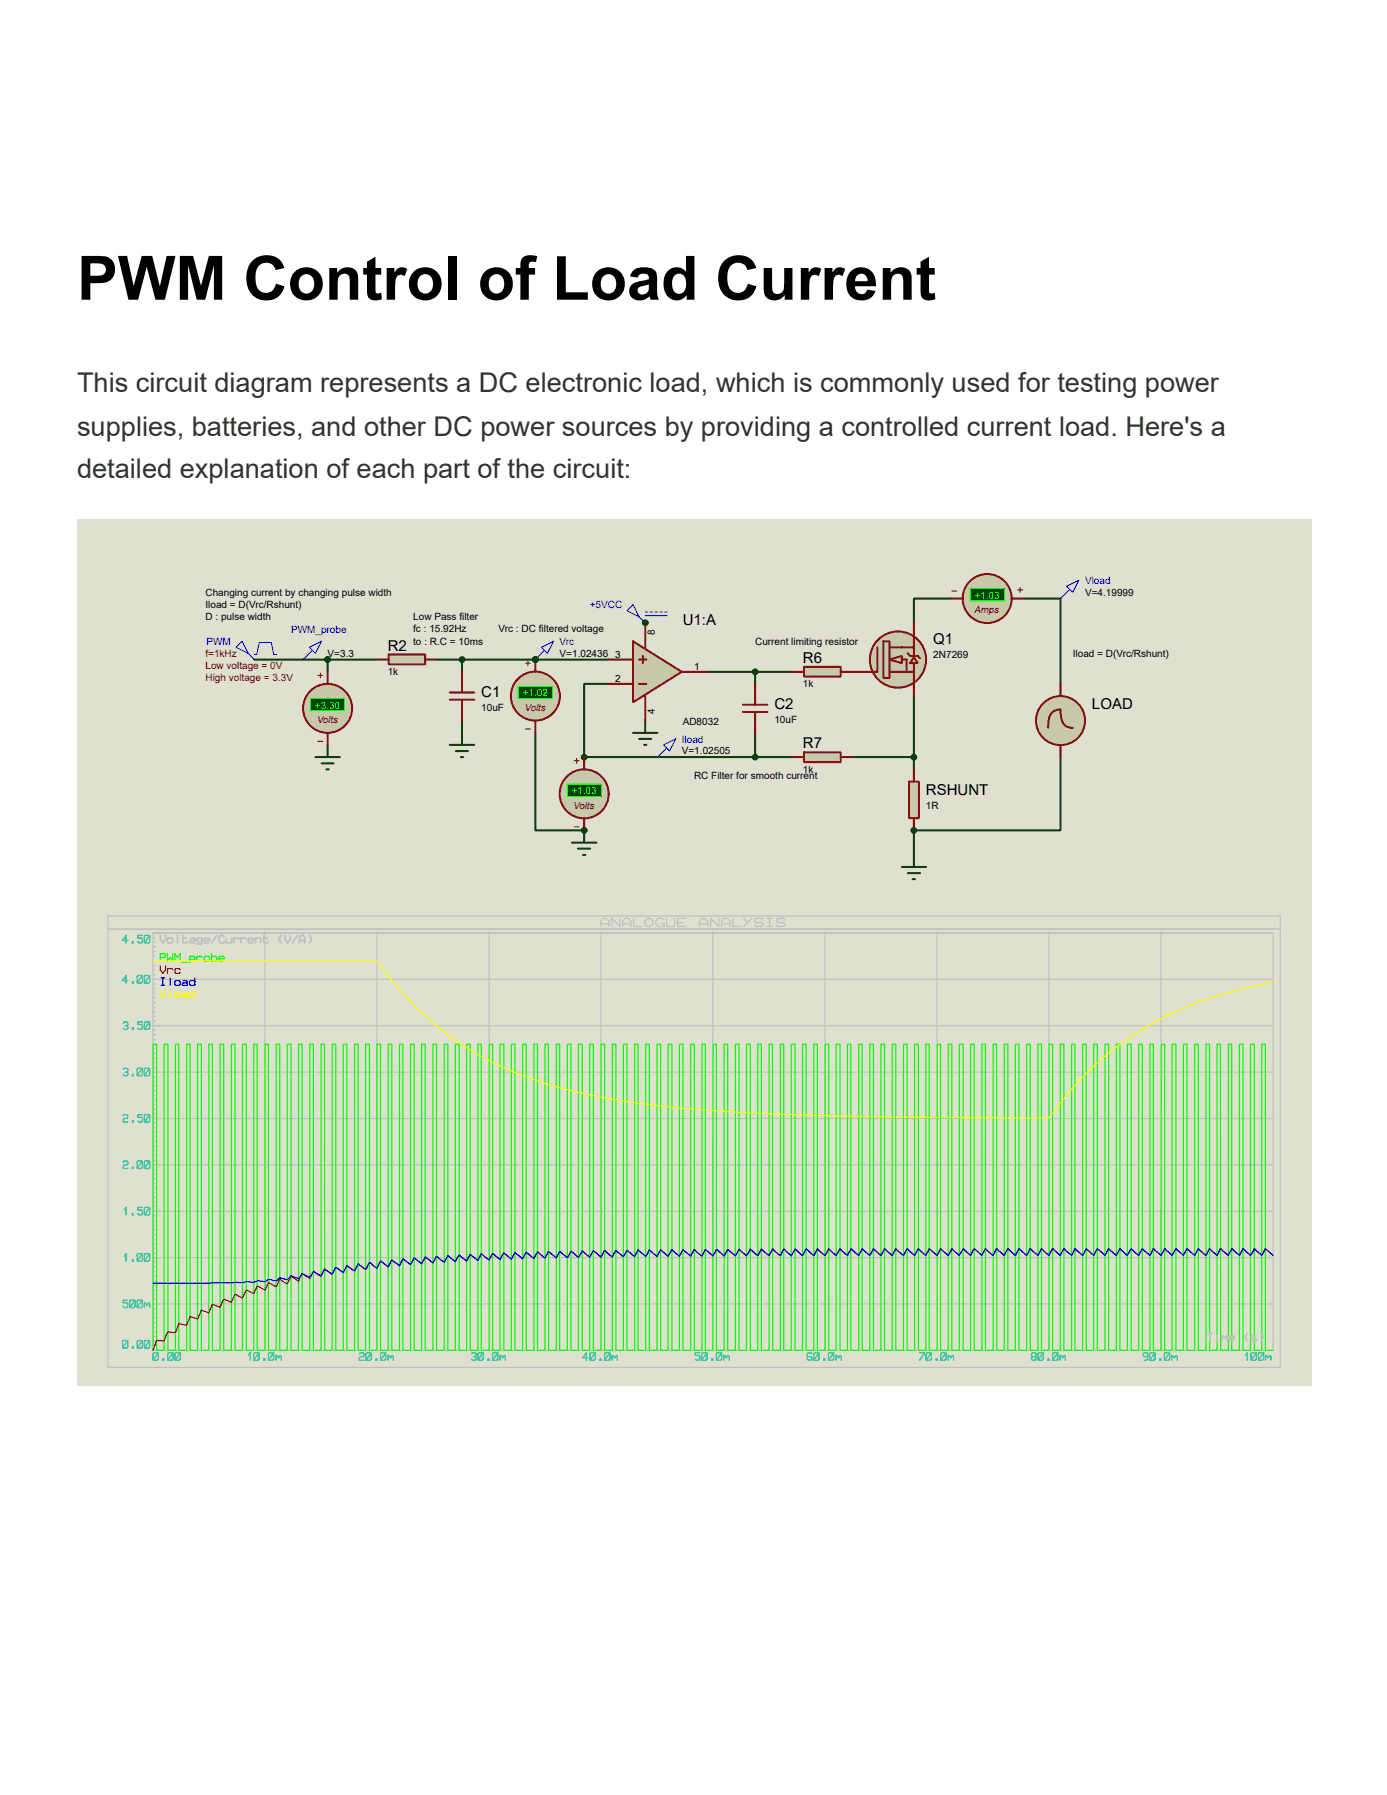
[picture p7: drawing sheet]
<svg xmlns="http://www.w3.org/2000/svg" width="216mm" height="279mm" viewBox="0 0 216 279" stroke-linecap="round" stroke-linejoin="round" font-family="sans-serif">
<path d="M12 80.8h192.1v134.9h-192.1z" fill-rule="evenodd" fill="#e0e0d0"/>
<g fill="none" stroke="#004000" stroke-width=".3">
<path d="M148 93.2h-5.8v3.7M159.4 93.2h5.7v13.2M39.6 102.7h19M51 102.7v1.9M68.1 102.7h26.6M71.9 102.7v1.9M71.9 112.2v1.9M83.3 114.1v15.2h7.6M94.7 106.4h-3.8v11.4h32.3M98.5 114.1h3.8M99.5 115h1.9M100.3 115.9h.3"/>
<path d="M100.4 112.2v1.9M109.9 104.6h13.3M117.5 104.6v1.8M117.5 114.1v3.7M132.7 117.8h9.5M142.2 108.3v11.5M165.1 117.8v11.5h-22.9v5.6M140.4 134.9h3.8M141.3 135.9h1.9M142.1 136.8h.3"/>
</g>
<path d="M141.5 121.7h1.5v5.6h-1.5z" fill-rule="evenodd" fill="#c8c8aa"/>
<path d="M142.2 119.8v1.9M141.5 121.7h1.5v5.6h-1.5zM142.2 127.3v2" fill="none" stroke="#800000" stroke-width=".3"/>
<circle cx="142.2" cy="129.3" r=".37" fill="#004000"/>
<circle cx="142.2" cy="129.3" r=".37" fill="none" stroke="#004000" stroke-width=".3"/>
<path d="M60.5 101.9h5.7v1.5h-5.7z" fill-rule="evenodd" fill="#c8c8aa"/>
<path d="M58.6 102.7h1.9M60.5 101.9h5.7v1.5h-5.7zM66.2 102.7h1.9M70 107.8h3.8M70 108.9h3.8M71.9 104.6v3.2M71.9 108.9v3.3" fill="none" stroke="#800000" stroke-width=".3"/>
<path d="M70 115.9h3.8M70.9 116.9h2M71.7 117.8h.4M71.9 114.1v1.8" fill="none" stroke="#004000" stroke-width=".3"/>
<path d="M36.7 100.8l1-1 .9 1.9zM38.6 101.7l1 1M39.6 101.9h.4l.4-1.9h1.8l.4 1.9h.4" fill="none" stroke="#0000c0" stroke-width=".16"/>
<circle cx="90.9" cy="117.8" r=".37" fill="#004000"/>
<circle cx="90.9" cy="117.8" r=".37" fill="none" stroke="#004000" stroke-width=".3"/>
<circle cx="153.7" cy="93.2" r="3.8" fill="#c8c8aa"/>
<circle cx="153.7" cy="93.2" r="3.8" fill="none" stroke="#800000" stroke-width=".3"/>
<path d="M148.2 92h.7M158.4 91.8h.8M158.8 91.4v.8" fill="none" stroke="#800000" stroke-width=".16"/>
<path d="M151 91.6h5.3v1.9h-5.3z" fill-rule="evenodd" fill="#004000"/>
<path d="M151 91.6h5.3v1.9h-5.3z" fill="none" stroke="#0f0" stroke-width=".16"/>
<path d="M148 93.2h1.9M157.5 93.2h1.9" fill="none" stroke="#800000" stroke-width=".3"/>
<path d="M89 131.2h3.8M90 132.1h1.9M90.7 133.1h.4M90.9 129.3v1.9" fill="none" stroke="#004000" stroke-width=".3"/>
<circle cx="90.9" cy="123.6" r="3.8" fill="#c8c8aa"/>
<circle cx="90.9" cy="123.6" r="3.8" fill="none" stroke="#800000" stroke-width=".3"/>
<path d="M89.4 118.4h.7M89.8 118v.8M89.4 128.7h.7" fill="none" stroke="#800000" stroke-width=".16"/>
<path d="M88.3 122h5.3v1.9h-5.3z" fill-rule="evenodd" fill="#004000"/>
<path d="M88.3 122h5.3v1.9h-5.3z" fill="none" stroke="#0f0" stroke-width=".16"/>
<path d="M90.9 117.8v2M90.9 127.3v2" fill="none" stroke="#800000" stroke-width=".3"/>
<circle cx="165.1" cy="112.2" r="3.8" fill="#c8c8aa"/>
<g fill="none" stroke="#800000" stroke-width=".3">
<path d="M163.2 113.3a3.4 3.4 0 0 1 .7-2.5l.5-.3 .7-.1a2.67 2.67 0 0 0 1.1 2.8l.8 .1M165.1 106.4v1.9M165.1 115.9v1.9"/>
<circle cx="165.1" cy="112.2" r="3.8"/>
</g>
<circle cx="83.3" cy="108.3" r="3.8" fill="#c8c8aa"/>
<circle cx="83.3" cy="108.3" r="3.8" fill="none" stroke="#800000" stroke-width=".3"/>
<path d="M81.8 103.2h.7M81.8 113.5h.7M82.2 102.9v.7" fill="none" stroke="#800000" stroke-width=".16"/>
<path d="M80.6 106.9h5.4v1.8h-5.4z" fill-rule="evenodd" fill="#004000"/>
<path d="M80.6 106.9h5.4v1.8h-5.4z" fill="none" stroke="#0f0" stroke-width=".16"/>
<path d="M83.3 102.7v1.9M83.3 112.2v1.9" fill="none" stroke="#800000" stroke-width=".3"/>
<circle cx="90.9" cy="129.3" r=".37" fill="#004000"/>
<circle cx="90.9" cy="129.3" r=".37" fill="none" stroke="#004000" stroke-width=".3"/>
<path d="M98.5 94.1l1 1.9-1.9-.9zM99.5 96l.9 .9M100.4 95.3h.4M100.4 95.8h3.4M101.2 95.3h.4M101.9 95.3h.4M102.7 95.3h.4M103.5 95.3h.3" fill="none" stroke="#0000c0" stroke-width=".16"/>
<circle cx="71.9" cy="102.7" r=".37" fill="#004000"/>
<g fill="none" stroke="#004000" stroke-width=".3">
<path d="M49.1 117.8h3.8M50.1 118.8h1.8M50.8 119.8h.4M51 115.9v1.9"/>
<circle cx="71.9" cy="102.7" r=".37"/>
</g>
<circle cx="51" cy="110.3" r="3.8" fill="#c8c8aa"/>
<circle cx="51" cy="110.3" r="3.8" fill="none" stroke="#800000" stroke-width=".3"/>
<path d="M49.5 105.1h.7M49.5 115.4h.7M49.9 104.8v.7" fill="none" stroke="#800000" stroke-width=".16"/>
<path d="M48.3 108.7h5.4v1.9h-5.4z" fill-rule="evenodd" fill="#004000"/>
<path d="M48.3 108.7h5.4v1.9h-5.4z" fill="none" stroke="#0f0" stroke-width=".16"/>
<path d="M51 104.6v1.8M51 114.1v1.8" fill="none" stroke="#800000" stroke-width=".3"/>
<path d="M98.5 99.8l7.6 4.8-7.6 4.7z" fill="#c8c8aa"/>
<g fill="none" stroke="#800000" stroke-width=".3">
<path d="M98.5 99.8l7.6 4.8-7.6 4.7zM100.4 96.9v3.9M94.7 106.4h3.8M94.7 102.7h3.8M99.5 106.4h1.1M99.5 102.7h1.1M100.1 102.1v1.1M100.4 108.3v3.9M106.1 104.6h3.8M115.6 109.7h3.9M115.6 110.8h3.9M117.5 106.4v3.3"/>
<path d="M117.5 110.8v3.3"/>
</g>
<circle cx="117.5" cy="104.6" r=".37" fill="#004000"/>
<circle cx="117.5" cy="104.6" r=".37" fill="none" stroke="#004000" stroke-width=".3"/>
<circle cx="117.5" cy="117.8" r=".37" fill="#004000"/>
<circle cx="117.5" cy="117.8" r=".37" fill="none" stroke="#004000" stroke-width=".3"/>
<path d="M125.1 103.8h5.8v1.5h-5.8z" fill-rule="evenodd" fill="#c8c8aa"/>
<path d="M123.2 104.6h1.9M125.1 103.8h5.8v1.5h-5.8zM130.9 104.6h1.8" fill="none" stroke="#800000" stroke-width=".3"/>
<path d="M125.1 117.1h5.8v1.5h-5.8z" fill-rule="evenodd" fill="#c8c8aa"/>
<path d="M123.2 117.8h1.9M125.1 117.1h5.8v1.5h-5.8zM130.9 117.8h1.8" fill="none" stroke="#800000" stroke-width=".3"/>
<circle cx="139.8" cy="102.7" r="4.4" fill="#c8c8aa"/>
<circle cx="139.8" cy="102.7" r="4.4" fill="none" stroke="#800000" stroke-width=".3"/>
<path d="M138.5 102.7l1.9-.6v1.1z" fill="#c8c8aa"/>
<path d="M138.5 102.7l1.9-.6v1.1z" fill="none" stroke="#800000" stroke-width=".3"/>
<path d="M137.5 99.8h1v5.7h-1z" fill-rule="evenodd" fill="#c8c8aa"/>
<path d="M137.5 99.8h1v5.7h-1zM136.6 100.8v3.8h-1.9M138.5 104.6h3.7M138.5 100.8h3.7M140.4 102.7h.7v1.9" fill="none" stroke="#800000" stroke-width=".3"/>
<path d="M142.2 102.3l.6 .9h-1.1z" fill="#c8c8aa"/>
<path d="M142.2 96.9v2M142.2 99v3.1M132.7 104.6h2M141.3 101.7l.4 .4h1.1l.4 .4M142.2 102.3l.6 .9h-1.1zM142.2 103.2v5.1" fill="none" stroke="#800000" stroke-width=".3"/>
<circle cx="142.2" cy="117.8" r=".37" fill="#004000"/>
<circle cx="142.2" cy="117.8" r=".37" fill="none" stroke="#004000" stroke-width=".3"/>
<path d="M48.2 100.8l1.9-1-1 1.9zM48.5 101.3l-1.3 1.4" fill="none" stroke="#0000c0" stroke-width=".16"/>
<circle cx="51" cy="102.7" r=".37" fill="#004000"/>
<circle cx="51" cy="102.7" r=".37" fill="none" stroke="#004000" stroke-width=".3"/>
<path d="M84.3 100.8l1.9-1-1 1.9zM84.6 101.3l-1.3 1.4" fill="none" stroke="#0000c0" stroke-width=".16"/>
<circle cx="51" cy="102.7" r=".37" fill="#004000"/>
<circle cx="51" cy="102.7" r=".37" fill="none" stroke="#004000" stroke-width=".3"/>
<circle cx="83.3" cy="102.7" r=".37" fill="#004000"/>
<circle cx="83.3" cy="102.7" r=".37" fill="none" stroke="#004000" stroke-width=".3"/>
<path d="M166 91.3l1.9-1-.9 1.9zM166.4 91.8l-1.3 1.4" fill="none" stroke="#0000c0" stroke-width=".16"/>
<circle cx="100.4" cy="96.9" r=".37" fill="#004000"/>
<circle cx="100.4" cy="96.9" r=".37" fill="none" stroke="#004000" stroke-width=".3"/>
<path d="M103.3 115.9l1.9-.9-1 1.9zM103.7 116.5l-1.4 1.3" fill="none" stroke="#0000c0" stroke-width=".16"/>
<g fill="none" stroke="#c0c0c0" stroke-width=".19">
<path d="M16.8 142.6h182.5v70.2h-182.5zM16.8 144.6h182.5M23.8 159.7h174.2M23.8 158.9h.4M23.8 158.2h.4M23.8 157.5h.4M23.8 156.8h.4M23.8 156h.4M23.8 155.3h.4M23.8 154.6h.4M23.8 153.9h.4M23.8 153.2h.4"/>
<path d="M23.8 152.4h174.2M23.8 151.7h.4M23.8 151h.4M23.8 150.3h.4M23.8 149.6h.4M23.8 148.8h.4M23.8 148.1h.4M23.8 147.4h.4M23.8 146.6h.4M23.8 145.9h.4M41.2 145v65.2M58.7 145v65.2"/>
<path d="M76.1 145v65.2M93.5 144.2v-.8l.4-.5h.4l.5 .5v.8M93.5 143.8h1.3M93.6 145v65.2M96.5 142.9v1.3l-1.3-1.3v1.3M96.9 144.2v-.8l.4-.5h.4l.5 .5v.8M96.9 143.8h1.3M98.6 142.9v1.3h1.3M100.4 143.4l.4-.5h.4l.4 .5v.4l-.4 .4h-.4l-.4-.4zM103.4 143.2l-.3-.3h-.6l-.4 .5v.4l.4 .4h.9v-.4h-.5M103.8 142.9v1.1l.2 .2h.8l.2-.2v-1.1M105.5 143.6h.8"/>
<path d="M106.8 142.9h-1.3v1.3h1.3M108.9 144.2v-.8l.4-.5h.4l.5 .5v.8M108.9 143.8h1.3M111 145v65.2M111.9 142.9v1.3l-1.3-1.3v1.3M112.3 144.2v-.8l.5-.5h.4l.4 .5v.8M112.3 143.8h1.3M114.1 142.9v1.3h1.2M115.7 142.9l.6 .7M117 142.9l-1.3 1.3M118.7 143.2l-.2-.3h-.8l-.2 .3 .2 .4h.8l.2 .2v.2l-.2 .2h-.8l-.2-.2M119.4 142.9h.8"/>
<path d="M119.4 144.2h.8M119.8 142.9v1.3M122.2 143.2l-.2-.3h-.9l-.2 .3 .2 .4h.9l.2 .2v.2l-.2 .2h-.9l-.2-.2M128.4 145v65.2M145.9 145v65.2M163.3 145v65.2M180.7 145v65.2M23.8 179.9h.4M23.8 179.1h.4M23.8 178.4h.4M23.8 177.7h.4M23.8 177h.4"/>
<path d="M23.8 176.3h.4M23.8 175.5h.4M23.8 174.8h.4M23.8 174.1h174.2M23.8 173.4h.4M23.8 172.6h.4M23.8 171.9h.4M23.8 171.2h.4M23.8 170.5h.4M23.8 169.8h.4M23.8 169h.4M23.8 168.3h.4"/>
<path d="M23.8 167.6h.4M23.8 166.9h174.2M23.8 166.2h.4M23.8 165.4h.4M23.8 164.7h.4M23.8 164h.4M23.8 163.3h.4M23.8 162.5h.4M23.8 161.8h.4M23.8 161.1h.4M23.8 160.4h.4M23.8 199.4h.4"/>
<path d="M23.8 198.6h.4M23.8 197.9h.4M23.8 197.2h.4M23.8 196.5h.4M23.8 195.8h174.2M23.8 195h.4M23.8 194.3h.4M23.8 193.6h.4M23.8 192.9h.4M23.8 192.1h.4M23.8 191.4h.4M23.8 190.7h.4"/>
<path d="M23.8 190h.4M23.8 189.2h.4M23.8 188.5h174.2M23.8 187.8h.4M23.8 187.1h.4M23.8 186.4h.4M23.8 185.7h.4M23.8 184.9h.4M23.8 184.2h.4M23.8 183.5h.4M23.8 182.8h.4M23.8 182h.4"/>
<path d="M23.8 181.3h174.2M23.8 180.6h.4M23.8 209.5h.4M23.8 208.7h.4M23.8 208h.4M23.8 207.3h.4M23.8 206.6h.4M23.8 205.9h.4M23.8 205.1h.4M23.8 204.4h.4M23.8 203.7h.4M23.8 203h174.2"/>
<path d="M23.8 202.3h.4M23.8 201.5h.4M23.8 200.8h.4M23.8 200.1h.4M25.5 209.8v.4M27.3 209.8v.4M29.1 209.8v.4M30.7 209.8v.4M32.5 209.8v.4M34.3 209.8v.4M36 209.8v.4M37.7 209.8v.4"/>
<path d="M39.5 209.8v.4M43 209.8v.4M44.7 209.8v.4M46.5 209.8v.4M48.2 209.8v.4M50 209.8v.4M51.7 209.8v.4M53.4 209.8v.4M55.2 209.8v.4M56.9 209.8v.4M60.4 209.8v.4M62.2 209.8v.4"/>
<path d="M63.9 209.8v.4M65.6 209.8v.4M67.4 209.8v.4M69.1 209.8v.4M70.9 209.8v.4M72.6 209.8v.4M74.4 209.8v.4M77.8 209.8v.4M79.6 209.8v.4M81.4 209.8v.4M83.1 209.8v.4M84.8 209.8v.4"/>
<path d="M86.6 209.8v.4M88.3 209.8v.4M90 209.8v.4M91.8 209.8v.4M95.3 209.8v.4M97 209.8v.4M98.8 209.8v.4M100.5 209.8v.4M102.3 209.8v.4M104 209.8v.4M105.8 209.8v.4M107.5 209.8v.4"/>
<path d="M109.3 209.8v.4M112.7 209.8v.4M114.5 209.8v.4M116.2 209.8v.4M118 209.8v.4M119.7 209.8v.4M121.5 209.8v.4M123.2 209.8v.4M124.9 209.8v.4M126.7 209.8v.4M130.2 209.8v.4M131.9 209.8v.4"/>
<path d="M133.7 209.8v.4M135.4 209.8v.4M137.1 209.8v.4M138.9 209.8v.4M140.6 209.8v.4M142.4 209.8v.4M144.1 209.8v.4M147.6 209.8v.4M149.3 209.8v.4M151.1 209.8v.4M152.8 209.8v.4M154.6 209.8v.4"/>
<path d="M156.3 209.8v.4M158 209.8v.4M159.8 209.8v.4M161.6 209.8v.4M165 209.8v.4M166.8 209.8v.4M168.5 209.8v.4M170.2 209.8v.4M172 209.8v.4M173.8 209.8v.4M175.5 209.8v.4M177.2 209.8v.4"/>
<path d="M179 209.8v.4M182.4 209.8v.4M184.2 209.8v.4M186 209.8v.4M187.7 209.8v.4M189.4 209.8v.4M191.2 209.8v.4M192.9 209.8v.4M194.6 209.8v.4M196.4 209.8v.4M198 210.2h-174.2v-65h174.4v65"/>
</g>
<g fill="none" stroke="#00c0c0" stroke-width=".19">
<path d="M19.2 159.3l.1-.2h.4l.2 .2-.2 .4M19.5 159.7h.2M19.7 159.7l.2 .1-.2 .4h-.4l-.1-.2M19.9 146.4h-.8l.5-.8v1.2M19.9 152.6h-.8l.5-.8v1.2M20.6 146.6h.2v.2h-.2zM20.6 152.8h.2v.2h-.2zM21.5 151.8h.5l.2 .2v.8l-.2 .2h-.5l-.1-.2v-.8zM22.2 145.6h-.7v.4h.5l.2 .2v.4l-.2 .2h-.4l-.1-.2M22.2 159.1h-.7v.4h.5l.2 .2v.3l-.2 .2h-.4l-.1-.2M22.2 151.8l-.8 1.2M22.6 145.6h.5l.2 .2v.8l-.2 .2h-.5l-.1-.2v-.8z"/>
<path d="M22.6 151.8h.5l.2 .2v.8l-.2 .2h-.5l-.1-.2v-.8zM22.6 159.1h.5l.2 .2v.7l-.2 .2h-.5l-.1-.2v-.7zM23.3 159.1l-.8 1.1M23.3 151.8l-.8 1.2M23.3 145.6l-.8 1.2M19.2 166.5l.1-.2h.4l.2 .2-.2 .4M19.2 173.7l.1-.2h.4l.2 .2-.2 .4h-.4l-.1 .2v.4h.7M19.5 166.9h.2M19.7 166.9l.2 .2-.2 .3h-.4l-.1-.1M20.6 160h.2v.2h-.2zM20.6 167.3h.2v.1h-.2zM20.6 174.5h.2v.2h-.2z"/>
<path d="M21.5 166.3h.5l.2 .2v.8l-.2 .1h-.5l-.1-.1v-.8zM22.2 173.5h-.7v.4h.5l.2 .2v.4l-.2 .2h-.4l-.1-.2M22.2 166.3l-.8 1.1M22.6 166.3h.5l.2 .2v.8l-.2 .1h-.5l-.1-.1v-.8zM22.6 173.5h.5l.2 .2v.8l-.2 .2h-.5l-.1-.2v-.8zM23.3 173.5l-.8 1.2M23.3 166.3l-.8 1.1M19.2 180.9l.1-.2h.4l.2 .2-.2 .4h-.4l-.1 .2v.4h.7M19.3 195.6l.3-.4v1.1M19.3 188.3l.3-.4v1.2M20.6 181.7h.2v.2h-.2zM20.6 188.9h.2v.2h-.2z"/>
<path d="M20.6 196.1h.2v.2h-.2zM21.5 180.7h.5l.2 .2v.8l-.2 .2h-.5l-.1-.2v-.8zM21.5 195.2h.5l.2 .1v.8l-.2 .2h-.5l-.1-.2v-.8zM22.2 187.9h-.7v.4h.5l.2 .2v.4l-.2 .2h-.4l-.1-.2M22.2 195.2l-.8 1.1M22.2 180.7l-.8 1.2M22.6 180.7h.5l.2 .2v.8l-.2 .2h-.5l-.1-.2v-.8zM22.6 187.9h.5l.2 .2v.8l-.2 .2h-.5l-.1-.2v-.8zM22.6 195.2h.5l.2 .1v.8l-.2 .2h-.5l-.1-.2v-.8zM23.3 195.2l-.8 1.1M23.3 187.9l-.8 1.2M23.3 180.7l-.8 1.2"/>
<path d="M19.2 208.7h.5l.2 .1v.8l-.2 .2h-.5l-.1-.2v-.8zM19.9 202.4h-.7v.4h.5l.2 .2v.3l-.2 .2h-.4l-.1-.2M19.9 208.7l-.8 1.1M20.3 202.4h.6l.1 .2v.7l-.1 .2h-.6l-.1-.2v-.7zM20.6 209.6h.2v.2h-.2zM21 202.4l-.8 1.1M21.5 208.7h.5l.2 .1v.8l-.2 .2h-.5l-.1-.2v-.8zM21.5 202.4h.5l.2 .2v.7l-.2 .2h-.5l-.1-.2v-.7zM22.2 208.7l-.8 1.1M22.2 202.4l-.8 1.1M22.5 202.8v.7M22.5 203l.1-.2 .3 .4 .2-.4 .2 .2v.5"/>
<path d="M22.6 208.7h.5l.2 .1v.8l-.2 .2h-.5l-.1-.2v-.8zM23.3 208.7l-.8 1.1M23.9 210.6h.6l.1 .1v.8l-.1 .2h-.6l-.1-.2v-.8zM24.6 210.6l-.8 1.1M25.4 211.5h.1v.2h-.1zM26.2 210.6h.6l.1 .1v.8l-.1 .2h-.6l-.1-.2v-.8zM26.9 210.6l-.8 1.1M27.3 210.6h.6l.2 .1v.8l-.2 .2h-.6l-.1-.2v-.8zM28.1 210.6l-.9 1.1M38.6 211l.3-.4v1.1M39.6 210.6h.6l.1 .1v.8l-.1 .2h-.6l-.1-.2v-.8zM40.3 210.6l-.8 1.1"/>
<path d="M41.1 211.5h.1v.2h-.1zM41.9 210.6h.6l.1 .1v.8l-.1 .2h-.6l-.1-.2v-.8zM42.6 210.6l-.8 1.1M42.9 211v.7M42.9 211.2l.2-.2 .3 .3 .2-.3 .2 .2v.5M55.9 210.7l.2-.1h.4l.1 .1-.1 .5h-.4l-.2 .1v.4h.7M57.1 210.6h.5l.2 .1v.8l-.2 .2h-.5l-.2-.2v-.8zM57.8 210.6l-.9 1.1M58.5 211.5h.2v.2h-.2zM59.3 210.6h.6l.2 .1v.8l-.2 .2h-.6l-.1-.2v-.8zM60.1 210.6l-.9 1.1M60.4 211v.7"/>
<path d="M60.4 211.2l.1-.2 .3 .3 .3-.3 .1 .2v.5M73.4 210.7l.1-.1h.4l.2 .1-.2 .5M73.7 211.2h.2M73.9 211.2l.2 .1-.2 .4h-.4l-.1-.2M74.5 210.6h.6l.1 .1v.8l-.1 .2h-.6l-.1-.2v-.8zM75.2 210.6l-.8 1.1M76 211.5h.1v.2h-.1zM76.8 210.6h.5l.2 .1v.8l-.2 .2h-.5l-.1-.2v-.8zM77.5 210.6l-.8 1.1M77.8 211v.7M77.8 211.2l.1-.2 .3 .3 .3-.3 .2 .2v.5M91.5 211.3h-.8l.6-.7v1.1"/>
<path d="M91.9 210.6h.6l.2 .1v.8l-.2 .2h-.6l-.1-.2v-.8zM92.7 210.6l-.9 1.1M93.4 211.5h.2v.2h-.2zM94.2 210.6h.6l.1 .1v.8l-.1 .2h-.6l-.1-.2v-.8zM94.9 210.6l-.8 1.1M95.3 211v.7M95.3 211.2l.1-.2 .3 .3 .2-.3 .2 .2v.5M108.9 210.6h-.7v.4h.6l.1 .2v.3l-.1 .2h-.4l-.2-.2M109.3 210.6h.6l.2 .1v.8l-.2 .2h-.6l-.1-.2v-.8zM110.1 210.6l-.9 1.1M110.8 211.5h.2v.2h-.2zM111.6 210.6h.6l.1 .1v.8l-.1 .2h-.6l-.1-.2v-.8z"/>
<path d="M112.3 210.6l-.8 1.1M112.7 211v.7M112.7 211.2l.1-.2 .3 .3 .3-.3 .1 .2v.5M126.4 210.7l-.2-.1h-.4l-.1 .1v.8l.1 .2h.4l.2-.2-.2-.3h-.5M126.8 210.6h.6l.1 .1v.8l-.1 .2h-.6l-.1-.2v-.8zM127.5 210.6l-.8 1.1M128.3 211.5h.1v.2h-.1zM129.1 210.6h.5l.2 .1v.8l-.2 .2h-.5l-.1-.2v-.8zM129.8 210.6l-.8 1.1M130.1 211v.7M130.1 211.2l.1-.2 .3 .3 .3-.3 .1 .2v.5M143.1 210.6h.8v.1l-.8 1"/>
<path d="M144.3 210.6h.5l.2 .1v.8l-.2 .2h-.5l-.1-.2v-.8zM145 210.6l-.8 1.1M145.7 211.5h.2v.2h-.2zM146.6 210.6h.5l.2 .1v.8l-.2 .2h-.5l-.2-.2v-.8zM147.3 210.6l-.9 1.1M147.6 211v.7M147.6 211.2l.1-.2 .3 .3 .3-.3 .1 .2v.5M160.7 211.2l-.1-.2 .1-.4h.4l.2 .1-.2 .5M160.7 211.2l-.1 .1 .1 .4h.4l.2-.2-.2-.3M160.7 211.2h.4M161.7 210.6h.5l.2 .1v.8l-.2 .2h-.5l-.1-.2v-.8zM162.4 210.6l-.8 1.1"/>
<path d="M163.1 211.5h.2v.2h-.2zM164 210.6h.5l.2 .1v.8l-.2 .2h-.5l-.2-.2v-.8zM164.7 210.6l-.9 1.1M165 211v.7M165 211.2l.1-.2 .3 .3 .3-.3 .1 .2v.5M178.7 211l-.2 .2h-.4l-.1-.5 .1-.1h.4l.2 .1v.8l-.2 .2h-.4M179.1 210.6h.5l.2 .1v.8l-.2 .2h-.5l-.1-.2v-.8zM179.8 210.6l-.8 1.1M180.5 211.5h.2v.2h-.2zM181.4 210.6h.5l.2 .1v.8l-.2 .2h-.5l-.2-.2v-.8zM182.1 210.6l-.9 1.1M182.4 211v.7"/>
<path d="M182.4 211.2l.1-.2 .3 .3 .3-.3 .1 .2v.5M193.9 211l.3-.4v1.1M194.8 210.6h.6l.1 .1v.8l-.1 .2h-.6l-.1-.2v-.8zM195.5 210.6l-.8 1.1M196 210.6h.6l.1 .1v.8l-.1 .2h-.6l-.1-.2v-.8zM196.7 210.6l-.8 1.1M197 211v.7M197 211.2l.1-.2 .3 .3 .3-.3 .1 .2v.5"/>
</g>
<g fill="none" stroke="#0f0" stroke-width=".19">
<path d="M24.9 149h.7l.2-.4-.2-.2h-.7v1.2M26.1 148.4v1.2l.4-.6 .4 .6v-1.2M27.2 149.6v-1.2l.4 .6 .5-.6v1.2M28.4 149.8h.8M29.5 148.9v.9M29.5 149l.1-.1h.6l.1 .1-.1 .4h-.6l-.1-.2M30.6 149l.1-.1h.6l.2 .1M30.6 148.9v.7M31.9 148.9h.6l.1 .1v.4l-.1 .2h-.6l-.1-.2zM32.9 149l.1-.1h.6l.1 .1v.4l-.1 .2h-.6l-.1-.2M32.9 148.4v1.2M34.1 149.2h.8l-.1-.3h-.6l-.1 .1 .1 .6h.6"/>
<path d="M23.8 210.2v-47.7h.6v47.7h1.1v-47.7h.6v47.7h1.2v-47.7h.5v47.7h1.3v-47.7h.5v47.7h1.1v-47.7h.6v47.7h1.2v-47.7h.6v47.7h1.2v-47.7h.5v47.7h1.2v-47.7h.6v47.7h1.1v-47.7h.6v47.7h1.2v-47.7h.5v47.7h1.3v-47.7h.5v47.7h1.2v-47.7h.5v47.7h1.2v-47.7h.6v47.7h1.2v-47.7h.5v47.7h1.2v-47.7h.6v47.7h1.2v-47.7h.5v47.7h1.2v-47.7h.6v47.7h1.1v-47.7h.6v47.7h1.2v-47.7h.5v47.7h1.2v-47.7h.6v47.7h1.2v-47.7h.5v47.7h1.2v-47.7h.6v47.7h1.2v-47.7h.5v47.7h1.2v-47.7h.6v47.7h1.1v-47.7h.6v47.7h1.2v-47.7h.6v47.7h1.1v-47.7h.6v47.7h1.2v-47.7h.6v47.7h1.1v-47.7h.6v47.7h1.2v-47.7h.5v47.7h1.2v-47.7h.6v47.7h1.1v-47.7h.6v47.7h1.2v-47.7h.6v47.7h1.2v-47.7h.5v47.7h1.2v-47.7h.6v47.7h1.1v-47.7h.6v47.7h1.2v-47.7h.5v47.7h1.2v-47.7h.6v47.7h1.1v-47.7h.6v47.7h1.2v-47.7h.6v47.7h1.2v-47.7h.5v47.7h1.2v-47.7h.6v47.7h1.1v-47.7h.6v47.7h1.2v-47.7h.5v47.7h1.2v-47.7h.6v47.7h1.2v-47.7h.5v47.7h1.2v-47.7h.6v47.7h1.2v-47.7h.5v47.7h1.2v-47.7h.6v47.7h1.2v-47.7h.5v47.7h1.2v-47.7h.5v47.7h1.2v-47.7h.6v47.7h1.2v-47.7h.5v47.7h1.2v-47.7h.6v47.7h1.2v-47.7h.5v47.7h1.2v-47.7h.5l.1 47.7h1.2v-47.7h.5v47.7h1.2v-47.7h.6v47.7h1.1v-47.7h.6v47.7h1.2v-47.7h.5v47.7h1.2v-47.7h.6v47.7h1.2v-47.7h.6v47.7h1.1v-47.7h.5v47.7h1.3v-47.7h.5v47.7h1.2v-47.7h.6v47.7h1.1v-47.7h.6v47.7h1.2v-47.7h.5v47.7h1.2v-47.7h.6v47.7h1.2v-47.7h.6v47.7h1.1v-47.7h.5v47.7h1.3v-47.7h.5v47.7h1.2v-47.7h.6v47.7h1.1v-47.7h.6v47.7h1.2v-47.7h.5v47.7h1.2v-47.7h.6v47.7h1.2v-47.7h.5l.1 47.7h1.1v-47.7h.6v47.7h1.1v-47.7h.6v47.7h1.2v-47.7h.6v47.7h1.2v-47.7h.5v47.7h1.2v-47.7h.5v47.7h1.2v-47.7h.6v47.7h1.2v-47.7h.5v47.7h1.2v-47.7h.6v47.7h1.1v-47.7h.6v47.7h1.2v-47.7h.6v47.7h1.2v-47.7h.5v47.7h1.2v-47.7h.6v47.7h1.1v-47.7h.6v47.7h1.2v-47.7h.5v47.7h1.2l.1-47.7h.5v47.7h1.1v-47.7h.6v47.7h1.2v-47.7h.6v47.7h1.2v-47.7h.5v47.7h1.2v-47.7h.6v47.7h1.1v-47.7h.6v47.7h1.2v-47.7h.5v47.7h1.2v-47.7h.6v47.7h1.1v-47.7h.6v47.7h1.2v-47.7h.6v47.7h1.2"/>
</g>
<path d="M24.9 150.3v.6l.5 .6 .4-.6v-.6M26.1 150.8v.7M26.1 150.9l.1-.1h.5l.2 .1M28.1 150.9l-.2-.1h-.6l-.1 .1 .1 .6h.6l.2-.2M198.2 195.4l-1.2-1-.6 1-1.2-1-.6 1-1.1-1-.5 1-1.3-1-.5 1-1.2-1-.6 1-1.1-1-.6 1-1.2-1-.5 1-1.2-1-.6 1-1.2-1-.6 1-1.1-1-.5 1-1.3-1-.5 1-1.2-1-.6 1-1.1-1-.6 1-1.2-1-.5 1-1.2-1-.6 1-1.2-1-.6 1-1.1-1-.6 1-1.2-1-.5 1-1.2-1-.6 1-1.2-1-.5 1-1.2-1-.5 1-1.2-1-.6 1-1.2-1-.5 1-1.2-1-.6 1-1.1-1-.6 1-1.2-1-.6 1-1.2-1-.5 1-1.2-1-.6 1-1.1-1-.6 1-1.2-1-.5 1-1.3-1-.5 1-1.1-1-.6 1-1.2-1-.6 1-1.2-1-.5 1-1.2-1-.6 1-1.1-1-.6 1.1-1.2-1.1-.5 1.1-1.3-1.1-.5 1.1-1.1-1.1-.6 1.1-1.2-1.1-.6 1.1-1.2-1.1-.5 1.1-1.2-1.1-.6 1.1-1.1-1.1-.6 1.1-1.2-1.1-.5 1.1-1.3-1.1-.5 1.1-1.2-1.1-.5 1.1-1.2-1.1-.6 1.1-1.2-1.1-.5 1.1-1.2-1.1-.6 1.1-1.2-1.1-.5 1.1-1.2-1.1-.5 1.1-1.2-1-.6 1-1.2-1-.5 1-1.2-1-.6 1.1-1.2-1.1-.5 1.1-1.2-1.1-.6 1.1-1.2-1-.5 1-1.2-1-.6 1-1.1-1-.6 1-1.2-1-.5 1.1-1.2-1-.6 1-1.2-1-.6 1.1-1.1-1.1-.5 1.1-1.3-1-.5 1-1.2-1-.6 1.1-1.1-1-.6 1-1.2-1-.5 1-1.2-.9-.6 1-1.2-1-.6 1.1-1.1-1-.6 1-1.2-.9-.5 1-1.2-1-.6 1.1-1.1-1-.6 1.1-1.2-1-.6 1.1-1.1-1-.6 1.1-1.2-.9-.6 1-1.1-.9-.6 1.1-1.2-1-.5 1.2-1.2-1-.6 1.1-1.2-.9-.5 1.1-1.2-.9-.6 1.1-1.2-.9-.5 1.1-1.2-.8-.6 1.1-1.1-.9-.6 1.2-1.2-.9-.5 1.2-1.2-.8-.6 1.1-1.2-.7-.5 1.1-1.2-.7-.6 1.2-1.2-.8-.5 1.2-1.2-.7-.5 1.2-1.3-.6-.5 1.2-1.2-.6-.6 1.2-1.1-.6-.6 1.3-1.2-.5-.5 1.3-1.2-.5-.6 1.4-1.2-.5-.5 1.4-1.2-.3-.5 1.3-1.3-.3-.5 1.5-1.2-.2-.6 1.4-1.1-.1-.6 1.6" fill="none" stroke="#f00" stroke-width=".19"/>
<path d="M25.1 152.2h.5M25.1 153.4h.5M25.4 152.2v1.2M26.5 152.2v1.2M27.3 152.6h.6l.2 .2v.4l-.2 .2h-.6l-.1-.2zM28.5 152.6h.5l.2 .2v.6h-.7l-.1-.2 .1-.2h.7M30.3 152.8l-.1-.2h-.6l-.1 .2 .1 .6h.6l.1-.2M30.3 152.2v1.2M198.2 195.4l-1.2-1.1-.6 1.1-1.2-1.1-.6 1.1-1.1-1.1-.5 1.1-1.3-1.1-.5 1.1-1.2-1.1-.6 1.1-1.1-1.1-.6 1.1-1.2-1.1-.5 1.1-1.2-1.1-.6 1.1-1.2-1.1-.6 1.1-1.1-1.1-.5 1.1-1.3-1.1-.5 1.1-1.2-1.1-.6 1.1-1.1-1.1-.6 1.1-1.2-1.1-.5 1.1-1.2-1.1-.6 1.1-1.2-1.1-.6 1.1-1.1-1.1-.6 1.1-1.2-1.1-.5 1.1-1.2-1.1-.6 1.1-1.2-1.1-.5 1.1-1.2-1.1-.5 1.1-1.2-1.1-.6 1.1-1.2-1.1-.5 1.1-1.2-1-.6 1-1.1-1-.6 1-1.2-1-.6 1-1.2-1-.5 1-1.2-1-.6 1-1.1-1-.6 1-1.2-1-.5 1-1.3-1-.5 1-1.1-1-.6 1-1.2-1-.6 1-1.2-1-.5 1-1.2-1-.6 1-1.1-1-.6 1-1.2-1-.5 1-1.3-1-.5 1-1.1-1-.6 1-1.2-1-.6 1.1-1.2-1.1-.5 1.1-1.2-1.1-.6 1.1-1.1-1.1-.6 1.1-1.2-1.1-.5 1.1-1.2-1.1-.6 1.1-1.2-1.1-.5 1.1-1.2-1.1-.6 1.1-1.2-1.1-.5 1.1-1.2-1.1-.6 1.1-1.2-1.1-.5 1.1-1.2-1.1-.5 1.1-1.2-1.1-.6 1.1-1.2-1-.5 1-1.2-1a1.63 1.63 0 0 1-.7 1l-1.1-1-.5 1.1-1.2-1.1-.6 1.1-1.2-1.1-.5 1.1-1.2-1-.6 1-1.1-1-.6 1-1.2-1-.5 1.1-1.2-1-.6 1-1.2-1-.6 1-1.1-1-.5 1.1-1.3-1-.5 1-1.2-1-.6 1-1.1-.9-.6 1-1.2-1-.5 1-1.2-.9-.6 1-1.2-1-.6 1.1-1.1-1-.6 1-1.2-.9-.5 1-1.2-1-.6 1.1-1.1-1-.6 1.1-1.2-1-.6 1.1-1.1-1-.6 1.1-1.2-1-.6 1.1-1.1-.9-.6 1-1.2-.9-.5 1.1-1.2-.9-.6 1.1-1.2-.9-.5 1.1-1.2-.9-.6 1.1-1.2-.9-.5 1.1-1.2-.8-.5 1.1-1.2-.9-.6 1.1-1.2-.8-.5 1.1-1.2-.8-.6 1-1.2-.6-.5 .8-1.2-.4-.6 .6-1.2-.3-.5 .5-1.2-.3-.5 .4-1.2-.2a1.92 1.92 0 0 1-1.8 .2l-.4 .1-1.7 .1h-12.4" fill="none" stroke="#00f" stroke-width=".19"/>
<path d="M23.8 149.6h34.9l.1 .2a48.5 48.5 0 0 0 18.2 15.7 65 65 0 0 0 17.1 5.4l5.6 .9 6.1 .7 11 .7 7 .3 15.1 .4 24.4 .1 .5-.7a53.8 53.8 0 0 1 6.5-7.4l.9-.8a44.7 44.7 0 0 1 13-8.2l2.8-1.1 5.3-1.6 5.9-1.3M24.9 154.1v.6l.5 .6 .4-.6v-.6M26.5 154.1v1.2M27.3 154.5h.6l.2 .2v.4l-.2 .2h-.6l-.1-.2zM28.5 154.5h.5l.2 .2v.6h-.7l-.1-.2 .1-.2h.7M30.3 154.7l-.1-.2h-.6l-.1 .2 .1 .6h.6l.1-.2M30.3 154.1v1.2" fill="none" stroke="#ff0" stroke-width=".19"/>
<g fill="none" stroke="#c0c0c0" stroke-width=".26">
<path d="M24.9 145.6v.6l.5 .6 .4-.6v-.6M26.2 146h.5l.2 .2v.4l-.2 .2h-.5l-.1-.2zM27.6 145.6v1.2M28.4 146h.6M28.5 145.6v1l.1 .2h.4l.2-.2M29.6 146h.6l.1 .2v.6h-.7l-.1-.2 .1-.2h.7M31.5 146.2l-.2-.2h-.6l-.1 .2 .1 .4h.6l.2-.2M31.5 146v.8l-.2 .1h-.7M31.8 146.4h.8l-.1-.4h-.6l-.1 .2 .1 .6h.6M33.7 145.6l-.8 1.2M34.9 145.8l-.1-.2h-.5l-.2 .4v.4l.2 .4h.5l.1-.2M35.2 146v.6l.1 .2h.6l.1-.2"/>
<path d="M36 146v.8M36.4 146.2l.1-.2h.5l.2 .2M36.4 146v.8M37.5 146.2l.1-.2h.6l.1 .2M37.5 146v.8M38.6 146.4h.9l-.2-.4h-.5l-.2 .2 .2 .6h.5M39.8 146.2l.1-.2h.5l.2 .2v.6M39.8 146v.8M40.9 146h.7M41 145.6v1l.2 .2h.4l.2-.2M43.8 145.6l-.3 .4v.4l.3 .4M44.3 145.6v.6l.4 .6 .5-.6v-.6"/>
<path d="M46.3 145.6l-.8 1.2M46.6 146.4h.8M46.6 146.8v-.8l.3-.4h.3l.2 .4v.8M48.2 145.6l.3 .4v.4l-.3 .4M187.9 207.5h.8M188.3 207.5v1.2M189.4 207.9v.8"/>
</g>
<circle cx="189.4" cy="207.5" r=".02" fill="#c0c0c0"/>
<path d="M190.2 207.9v.8M190.2 208.1l.1-.2 .3 .4 .3-.4 .1 .2v.6M191.3 208.3h.8l-.1-.4h-.6l-.1 .2 .1 .6h.6M194.2 207.5l-.3 .4v.4l.3 .4M195.4 207.9h-.5l-.1 .2 .1 .2h.5l.2 .2-.2 .2h-.6M196.3 207.5l.3 .4v.4l-.3 .4" fill="none" stroke="#c0c0c0" stroke-width=".26"/>
<circle cx="83.3" cy="102.7" r=".37" fill="#004000"/>
<circle cx="83.3" cy="102.7" r=".37" fill="none" stroke="#004000" stroke-width=".3"/>
<circle cx="83.3" cy="102.7" r=".37" fill="#004000"/>
<circle cx="83.3" cy="102.7" r=".37" fill="none" stroke="#004000" stroke-width=".3"/>
<text font-size="9.5" x="12" y="46.7">PWM Control of Load Current</text>
<g font-size="4.2" fill="#333">
<text x="12" y="60.9">This circuit diagram represents a DC electronic load, which is commonly used for testing power</text>
<text x="12" y="67.8">supplies, batteries, and other DC power sources by providing a controlled current load. Here's a</text>
<text x="12" y="74.4">detailed explanation of each part of the circuit:</text>
</g>
<g font-size="2.3">
<text x="60.4" y="101.3">R2</text>
<text x="106.3" y="97.3">U1:A</text>
<text x="145.3" y="100.3">Q1</text>
<text x="125" y="103.2">R6</text>
<text x="74.9" y="108.5">C1</text>
<text x="120.5" y="110.4">C2</text>
<text x="170" y="110.4">LOAD</text>
<text x="125" y="116.5">R7</text>
<text x="144.1" y="123.7">RSHUNT</text>
</g>
<g font-size="1.6">
<text x="32" y="92.8">Changing current by changing pulse width</text>
<text x="32" y="94.7">Iload = D(Vrc/Rshunt)</text>
<text x="168.9" y="92.8">V=4.19999</text>
<text x="32" y="96.6">D : pulse width</text>
<text x="64.3" y="96.6">Low Pass filter</text>
<text x="64.3" y="100.3">to : R.C = 10ms</text>
<text x="64.3" y="98.4">fc : 15.92Hz</text>
<text x="77.6" y="98.4">Vrc : DC filtered voltage</text>
<text x="101.9" y="98.9" transform="rotate(-90 101.9 98.9)">8</text>
<text x="117.5" y="100.3">Current limiting resistor</text>
<text x="51" y="102.2">V=3.3</text>
<text x="60.4" y="105.1">1k</text>
<text x="87.1" y="102.2">V=1.02436</text>
<text x="95.8" y="102.4">3</text>
<text x="95.8" y="106.1">2</text>
<text x="108" y="104.3">1</text>
<text x="125" y="107">1k</text>
<text x="145.3" y="102.5">2N7269</text>
<text x="167" y="102.2">Iload = D(Vrc/Rshunt)</text>
<text x="74.9" y="110.7">10uF</text>
<text x="101.9" y="111.1" transform="rotate(-90 101.9 111.1)">4</text>
<text x="106.3" y="112.8">AD8032</text>
<text x="120.5" y="112.5">10uF</text>
<text x="106.1" y="117.4">V=1.02505</text>
<text x="108" y="121.3">RC Filter for smooth current</text>
<text x="125" y="120.3">1k</text>
<text x="144.1" y="125.8">1R</text>
</g>
<g font-size="1.6" fill="#0000c0">
<text x="91.8" y="94.7">+5VCC</text>
<text x="168.9" y="90.9">Vload</text>
<text x="32.1" y="100.4">PWM</text>
<text x="45.3" y="98.5">PWM_probe</text>
<text x="87.1" y="100.4">Vrc</text>
<text x="106.1" y="115.6">Iload</text>
</g>
<g font-size="1.6" fill="#0f0">
<text x="151.7" y="93.2">+1.03</text>
<text x="49" y="110.3">+3.30</text>
<text x="81.3" y="108.4">+1.02</text>
<text x="88.9" y="123.6">+1.03</text>
</g>
<g font-size="1.6" fill="#800000">
<text x="32" y="102.2">f=1kHz</text>
<text x="32" y="104.2">Low voltage = 0V</text>
<text x="32" y="106.1">High voltage = 3.3V</text>
</g>
<g font-size="1.5" fill="#800000">
<text x="151.7" y="95.5">Amps</text>
<text x="49.3" y="112.6">Volts</text>
<text x="81.7" y="110.7">Volts</text>
<text x="89.3" y="125.8">Volts</text>
</g>
</svg>
